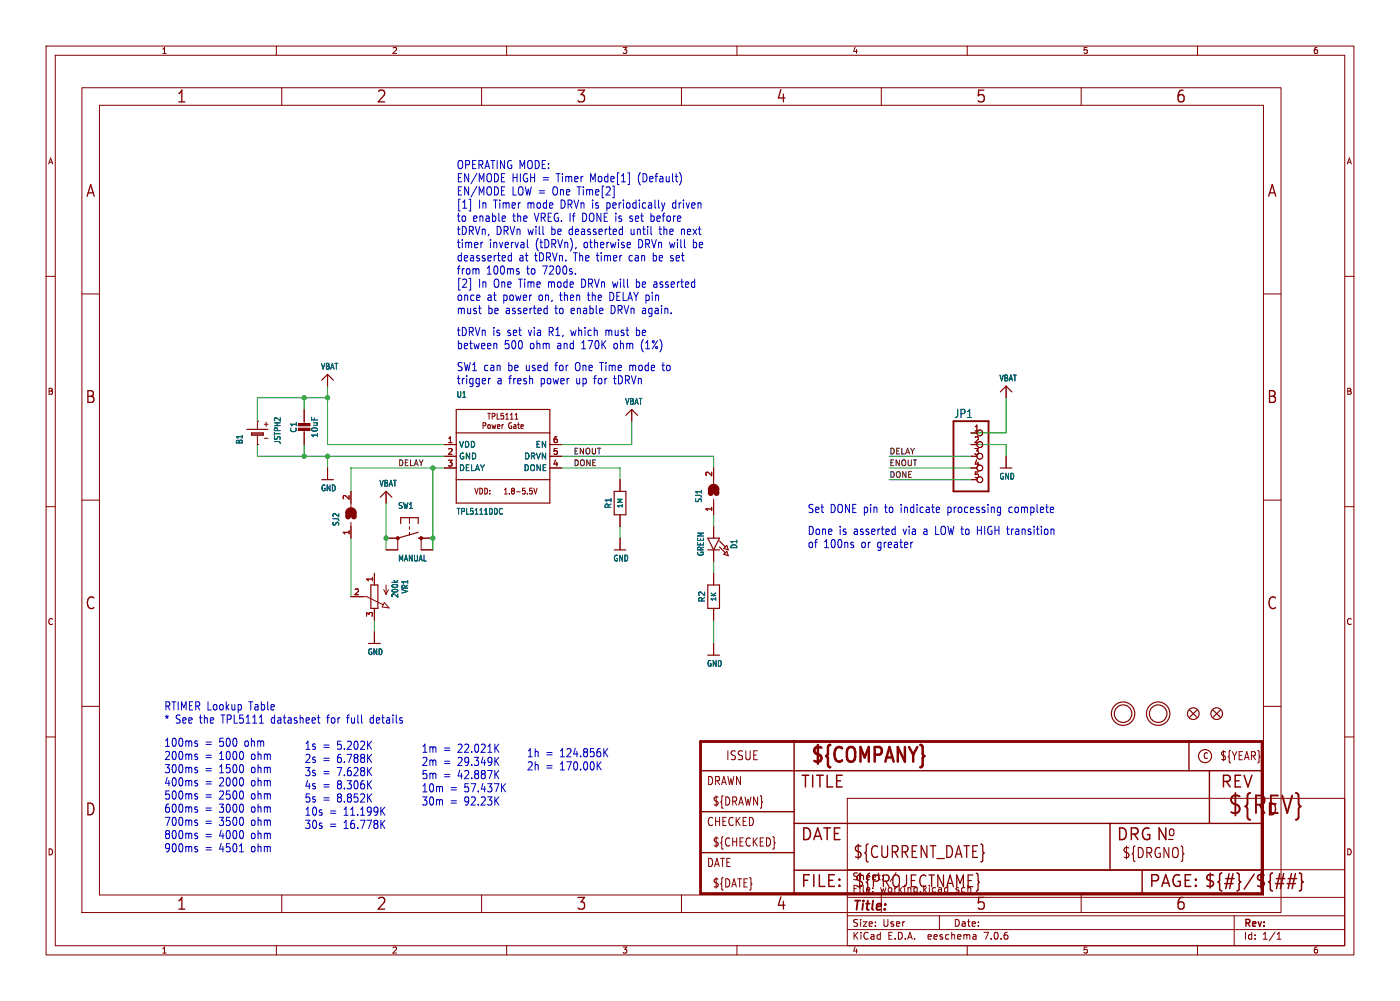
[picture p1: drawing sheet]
<svg xmlns="http://www.w3.org/2000/svg" width="304mm" height="217mm" viewBox="0 0 304 217" stroke-linecap="round" stroke-linejoin="round" font-family="sans-serif">
<g fill="none" stroke="#840000" stroke-width=".22">
<path d="M10 10h284v197.3h-284zM12 12h280v193.3h-280zM17.8 19h260.3v179.1h-260.3zM60 10v2M61.2 19v3.9M104.6 19v3.9M110 10v2M148 19v3.9M160 10v2M191.3 19v3.9M210 10v2M234.7 19v3.9"/>
<path d="M260 10v2M21.6 22.9h252.7v171.4h-252.7zM10 60h2M292 60h2M17.8 63.8h3.8M274.3 63.8h3.8M55.9 96.5h.1M55.9 91.4h.1M55.9 91.4v1.7M55.9 94.6v1.9M57.4 95.2h.8M66 88.9v3.3"/>
<path d="M66 93.2v3.3M71.1 81.3v2.5M96.5 99.1h2.6M96.5 96.5h2.6M104.9 92.4h.5v-.6h-.5v1.2M105.9 89.7h.6M106 92.3l.3-.1 .2 .2v.4l-.2 .2-.4-.2zM106.2 89.7v1.3M106.8 92.2l.2 .8 .2-.6 .2 .6 .3-.8M106.9 90.4l.5-.1v-.5l-.5-.1v1.3M107.9 89.7v1.3h.5M108 92.6l.5-.1v-.2l-.3-.1-.2 .2 .1 .6h.4"/>
<path d="M109 92.2v.8M109.3 92.2l-.3 .2M109.3 89.7h-.5v.6h.5v.6l-.1 .1-.4-.1M109.8 91h.6M109.8 90.1l.3-.4v1.3M110.8 91h.6M110.8 90.1l.3-.4v1.3M111 91.8a.58 .58 0 0 0-.6 .6 .58 .58 0 0 0 .6 .6l.1-.5h-.2M111.6 92.3h.4v.7M111.8 91h.7M111.8 90.1l.4-.4v1.3M112 92.5l-.5 .2 .2 .3h.3"/>
<path d="M112.4 92.2h.4M112.5 91.8v1.1l.3 .1M113.1 92.6l.5-.1v-.2l-.3-.1-.2 .2 .1 .6h.4M119.4 99.1h2.5M119.4 96.5h2.5M137.2 88.9v2.5M210.8 94h1.3M210.8 99.1h1.3M218.4 83.8v2.6M218.4 99.1v2.5M10 110h2M17.8 108.6h3.8"/>
<path d="M71.1 101.6v2.5M76.2 106.7v3.4M76.2 113.4v3.4M83.8 106.7v2.5M83.8 116.8h2.6v2.6h-2.6M88.9 112.4v1.3M88.9 114.3v.6M88.9 115.6v.6M94 116.8h-2.6v2.6h2.6M96.5 101.6h2.6M115 106h.5M115.4 106.5l.2 .2-.2 .6"/>
<path d="M115.9 106l.4 1.3 .3-1.3M119.4 101.6h2.5M134.6 104.1v2.6M134.6 111.8v2.5M134.6 116.8v2.6M154.9 101.6v3.4M154.9 108.3v3.5M154.9 114.3v2.5M154.9 119.4v2.5M210.8 104.1h1.3M274.3 108.6h3.8M292 110h2"/>
<path d="M76.2 129.5h3.4l3.6 1.8M81.3 124.5v2.5M81.3 132.1v2.5M81.3 137.2v2.5M83.3 128l.5 1M83.4 130.8l1.1 1.2-1.5-.2zM83.8 127v2M84.3 128l-.5 1M154.9 124.5v2.5M154.9 132.1v2.5M154.9 139.7v2.5M10 160h2"/>
<path d="M17.8 153.4h3.8M274.3 153.4h3.8M292 160h2M184 173.3h108v32h-108zM61.2 194.3v3.8M104.6 194.3v3.8M148 194.3v3.8M168.2 182.9l.1 .1-.1 .1M184 198.8h108M184 194.8h108M184 188.8h108M191.3 194.3v3.8"/>
<path d="M204 198.8v3M234.7 194.3v3.8M268 198.8v6.5M60 205.3v2M110 205.3v2M160 205.3v2M184 201.8h108M210 205.3v2M211.8 203l.1 .9M211.9 203.8l-.1 .1M211.9 203.3h-.1M260 205.3v2"/>
<path d="M277.3 203.9h.8M277.3 202.8l.4-.4v1.5"/>
<circle cx="212.7" cy="99.1" r=".63"/>
<circle cx="212.7" cy="96.5" r=".63"/>
<circle cx="212.7" cy="94" r=".63"/>
<circle cx="212.7" cy="101.6" r=".63"/>
<circle cx="212.7" cy="104.1" r=".63"/>
</g>
<path d="M152.1 161h121.9v33h-121.9z" fill="none" stroke="#840000" stroke-width=".61"/>
<path d="M152.1 176.2h20.3M152.1 167.3h121.9M172.4 161v33M172.4 178.8h101.6M241 178.8v10.1M258.1 161v6.3M262.6 167.3v11.5M152.1 185.1h20.3M172.4 188.9h101.6M248 188.9v5.1" fill="none" stroke="#840000" stroke-width=".3"/>
<g fill="none" stroke="#840000" stroke-width=".25">
<path d="M53.6 93.2h4.6M54.6 94h2.5v.5h-2.5zM54.6 94.2h2.5M69.8 82.5l1.3-1.2 1.3 1.2M99.1 88.9h20.3v20.3h-20.3zM99.1 94h20.3M135.9 90.2l1.3-1.3 1.2 1.3M217.2 85.1l1.2-1.3 1.3 1.3M69.8 104.1h2.6M82.5 107.9l1.3-1.2 1.3 1.2M87 113.7v-1.3h3.8v1.3M90.8 116.8h.6"/>
<path d="M90.8 115.6l-4.4 1.2M99.1 104.1h20.3M133.3 119.4h2.6M133.3 106.7h2.6v5.1h-2.6zM153.7 119.4h2.5M153.7 116.8h2.5l-1.3 2.6zM156.2 117.5l1.3 1.2M156.2 118.7l1.3 1.3M157.2 119.1l.6-.7 .3 1zM157.8 119.7l.3 .9-.9-.3zM217.2 101.6h2.5M80 139.7h2.5"/>
<path d="M80.5 127h1.5v5.1h-1.5zM153.7 127h2.5v5.1h-2.5zM153.7 142.2h2.5M258.3 154.2l1.5 1.5M259.8 154.2l-1.5 1.5M263.4 154.2l1.5 1.5M264.9 154.2l-1.5 1.5"/>
<circle cx="243.8" cy="154.9" r="2.54"/>
<circle cx="243.8" cy="154.9" r="1.9"/>
<circle cx="251.5" cy="154.9" r="2.54"/>
<circle cx="251.5" cy="154.9" r="1.9"/>
<circle cx="259.1" cy="154.9" r="1.27"/>
<circle cx="264.2" cy="154.9" r="1.27"/>
<circle cx="261.6" cy="164.2" r="1.42"/>
</g>
<path d="M276.9 191.8h1.8M277.1 190.8h1.9M278.7 189.7l-.7 3.2M279.4 191.8h1.9M279.7 190.8h1.8M280.4 189.7l-.7 3.2M281.3 189.7l-.8 3.2M282.1 189.5l.4 .2 .1 .2v1.2l.3 .4-.3 .3v1.2l-.1 .3-.4 .1" fill="none" stroke="#840000" stroke-width=".32"/>
<path d="M207 91.4h7.6v15.3h-7.6z" fill="none" stroke="#840000" stroke-width=".41"/>
<g fill="#840000" stroke="#840000" stroke-width=".22">
<path d="M64.8 93h2.5v.5h-2.5z"/>
<path d="M64.8 91.9h2.5v.6h-2.5z"/>
<circle cx="86.4" cy="116.8" r=".33"/>
<circle cx="91.4" cy="116.8" r=".33"/>
</g>
<path d="M75.6 112.1l.2-.4 .4-.2 .5 .2 .1 .4M75.6 111.4l.2-.5 .4-.2 .5 .2 .1 .5M154.3 107.1l.2-.5 .4-.2 .5 .2 .2 .5M154.3 106.3l.2-.4 .4-.2 .5 .2 .2 .4" fill="none" stroke="#840000" stroke-width="1.3"/>
<path d="M108.9 110.4l.2 .1M109.1 111.5l-.2 .1" fill="none" stroke="#006464" stroke-width=".22"/>
<g fill="none" stroke="#0000c2" stroke-width=".22">
<path d="M108.9 39.5h.7M147.6 37.5a2.39 2.39 0 0 1 0 2.6M102.2 43.3v2.5M104.8 52.6l-.2 .1M108.9 42.3h.7M108.9 40.6h.7M109.7 47v.3l-.7 .2M111 55.6l-.4-.1-.3 .3 .2 .8h.5M111 54.9v1.8M112.5 58.9l.3 .3-.3 .3M112.5 58.3l.2 .1M114.5 52v1.5l.2 .3"/>
<path d="M124.9 59.3v.2M134.7 49.7l.4 .1M135.1 49.2v1.7M135.1 50.8l-.4 .1M136.7 52.6l.2 .4-.7 .2M136.8 53.7l-.1 .1M141.3 46.3v1.8M141.3 48l.2 .1M141.5 46.9l-.2 .1M143.6 44l.4 1.2M144 45.2l-.1 .4M144.4 44l-.4 1.2"/>
<path d="M102.2 60.4v2.6h-.4M103.9 66.9h.6M104.3 68.1h.2M107.7 74.5l.2 .3v.9M118.4 66.9l.4 .1M118.8 68l-.4 .1M118.8 66.3v1.8M143.7 79.3h.6M106.1 82.2v1.1M106.5 82.2h-.3l-.1 .3M185.3 118.4v.4M193.9 114.9h.5"/>
<path d="M194.4 114.3v1.7M194.4 116h-.5M198 117.7h.2M203.8 110.1l.2 .4-.7 .2M203.9 111.2l-.1 .1M216.8 110.1l.4 .1M217.2 110.1v1.4l-.2 .4M217.2 111.2l-.4 .1M228.8 114.9v1.1M68.9 155.8h.6M69.2 156.9l.3 .1M42.5 161.5h.4v.3l-.2 .2h-.3"/>
<path d="M42.5 164.3l.4 .1v.3l-.2 .2h-.3M42.5 167.2l.4 .1v.2l-.2 .3h-.3M42.5 170l.4 .1v.3l-.2 .2h-.3M42.5 172.9l.4 .1v.2l-.2 .3h-.3M42.5 175.8h.4v.3l-.2 .3h-.3M42.5 178.6l.4 .1v.3l-.2 .2h-.3M42.5 160.9h.4M42.5 163.7l.4 .1M42.5 166.6l.4 .1M42.5 169.4l.4 .1M42.5 172.3l.4 .1M42.5 175.2l.4 .1"/>
<path d="M42.5 178l.4 .1M82.9 176l.7 1M82.9 178.8l.7 1.1M83.6 175.2l-.9 1M83.6 178.1l-.9 1M107.7 162.3l.6 1M107.7 165.2l.6 1M107.7 168l.6 1.1M108.3 161.6l-.9 1M108.3 164.4l-.9 1M108.3 167.3l-.9 1M109.1 170.9l.6 1"/>
<path d="M109.7 170.1l-.8 1.1M129.9 166.1l.6 1.1M130.5 165.4l-.8 1M131.3 163.3l.7 1M132 162.5l-.9 1M42.5 181.5l.4 .1v.2l-.2 .3h-.3M42.5 184.4h.4v.3l-.2 .2h-.3M42.5 180.9l.4 .1M42.5 183.8h.4M52 184.9h.9"/>
</g>
<g fill="none" stroke="#009600" stroke-width=".22">
<path d="M55.9 96.5v2.6h40.6M66 86.4v2.5M66 96.5v2.6M71.1 83.8v12.7h25.4M71.1 86.4h-15.2v5M71.1 99.1v2.5M121.9 99.1h33v2.5M137.2 91.4v5.1h-15.3M193 99.1h17.8M210.8 96.5h7.6v2.6M218.4 86.4v7.6h-7.6M76.2 116.8v12.7"/>
<path d="M83.8 109.2v10.2M94 101.6v17.8M96.5 101.6h-20.3v5.1M121.9 101.6h12.7v2.5M134.6 114.3v2.5M154.9 111.8v2.5M193 104.1h17.8M193 101.6h17.8M81.3 134.6v2.6M154.9 121.9v2.6M154.9 134.6v5.1"/>
</g>
<g fill="#009600" stroke="#009600" stroke-width=".22">
<circle cx="71.1" cy="86.4" r=".46"/>
<circle cx="71.1" cy="99.1" r=".46"/>
<circle cx="66" cy="99.1" r=".46"/>
<circle cx="66" cy="86.4" r=".46"/>
<circle cx="94" cy="101.6" r=".46"/>
<circle cx="83.8" cy="116.8" r=".46"/>
<circle cx="94" cy="116.8" r=".46"/>
</g>
<text font-size="5.3" fill="#840000" x="266.4" y="177.3">${REV}</text>
<text font-size="4.4" fill="#840000" x="175.7" y="166.3">${COMPANY}</text>
<g font-size="3.5" fill="#840000">
<text x="38.2" y="22.7">1</text>
<text x="81.6" y="22.7">2</text>
<text x="125" y="22.7">3</text>
<text x="168.4" y="22.7">4</text>
<text x="211.8" y="22.7">5</text>
<text x="255.1" y="22.7">6</text>
<text x="18.5" y="43.1">A</text>
<text x="275" y="43.1">A</text>
<text x="18.3" y="87.9">B</text>
<text x="274.9" y="87.9">B</text>
<text x="18.3" y="132.7">C</text>
<text x="274.9" y="132.7">C</text>
<text x="173.7" y="171.4">TITLE</text>
<text x="264.8" y="171.4">REV</text>
<text x="18.3" y="177.4">D</text>
<text x="274.9" y="177.4">D</text>
<text x="173.7" y="182.9">DATE</text>
<text x="242.3" y="182.9">DRG N</text>
<text x="185.1" y="186.7">${CURRENT_DATE}</text>
<text x="38.2" y="197.9">1</text>
<text x="81.6" y="197.9">2</text>
<text x="125" y="197.9">3</text>
<text x="168.4" y="197.9">4</text>
<text x="173.7" y="193">FILE:</text>
<text x="185.4" y="193">${PROJECTNAME}</text>
<text x="211.8" y="197.9">5</text>
<text x="249.3" y="193">PAGE: ${#}/${##}</text>
<text x="255.1" y="197.9">6</text>
</g>
<g font-size="3" fill="#840000">
<text x="253.4" y="181.9">o</text>
<text x="243.5" y="186.6">${DRGNO}</text>
</g>
<text font-size="2.8" fill="#840000" x="185" y="198.2">Title:</text>
<text font-size="2.7" fill="#840000" x="157.5" y="165.3">ISSUE</text>
<g font-size="2.5" fill="#0000c2">
<text x="99.1" y="36.8">OPERATING MODE:</text>
<text x="99.1" y="39.7">EN/MODE</text>
<text x="111.1" y="39.7">HIGH =</text>
<text x="121" y="39.7">Timer</text>
<text x="128.4" y="39.7">Mode[1]</text>
<text x="138.9" y="39.7">(Default)</text>
<text x="99.1" y="42.6">EN/MODE</text>
<text x="99.1" y="45.4">[1]</text>
<text x="103.8" y="45.4">In Timer</text>
<text x="111.1" y="42.6">LOW =</text>
<text x="114.6" y="45.4">mode</text>
<text x="120.1" y="42.6">One Time[2]</text>
<text x="122" y="45.4">DRVn is periodically</text>
<text x="146.7" y="45.4">driven</text>
<text x="99.1" y="48.3">to</text>
<text x="99.1" y="51.2">tDRVn,</text>
<text x="102.6" y="48.3">enable</text>
<text x="107.6" y="51.2">DRVn will</text>
<text x="111.4" y="48.3">the</text>
<text x="116.2" y="48.3">VREG. If DONE is set</text>
<text x="119.8" y="51.2">be deasserted</text>
<text x="137.3" y="51.2">until</text>
<text x="142.1" y="48.3">before</text>
<text x="143.7" y="51.2">the</text>
<text x="148.6" y="51.2">next</text>
<text x="99.1" y="54">timer</text>
<text x="99.1" y="56.9">deasserted</text>
<text x="99.1" y="59.7">from</text>
<text x="105.5" y="59.7">100ms</text>
<text x="106.2" y="54">inverval</text>
<text x="112.6" y="56.9">at</text>
<text x="114.4" y="59.7">to</text>
<text x="116.1" y="56.9">tDRVn.</text>
<text x="116.3" y="54">(tDRVn),</text>
<text x="117.9" y="59.7">7200s.</text>
<text x="124.7" y="56.9">The timer</text>
<text x="126.9" y="54">otherwise</text>
<text x="137" y="56.9">can</text>
<text x="138.8" y="54">DRVn will</text>
<text x="142.3" y="56.9">be set</text>
<text x="151" y="54">be</text>
<text x="99.1" y="62.6">[2]</text>
<text x="99.1" y="65.5">once</text>
<text x="103.8" y="62.6">In One Time</text>
<text x="105.7" y="65.5">at</text>
<text x="109.2" y="65.5">power</text>
<text x="117.1" y="65.5">on,</text>
<text x="119.3" y="62.6">mode</text>
<text x="121.8" y="65.5">then</text>
<text x="126.6" y="62.6">DRVn will</text>
<text x="128" y="65.5">the</text>
<text x="132.9" y="65.5">DELAY pin</text>
<text x="138.8" y="62.6">be asserted</text>
<text x="99.1" y="68.3">must</text>
<text x="105.8" y="68.3">be asserted</text>
<text x="120.7" y="68.3">to</text>
<text x="124.2" y="68.3">enable</text>
<text x="133" y="68.3">DRVn again.</text>
<text x="99.1" y="73.1">tDRVn is set</text>
<text x="99.1" y="76">between</text>
<text x="109.4" y="76">500</text>
<text x="114.9" y="73.1">via</text>
<text x="115.1" y="76">ohm</text>
<text x="119.4" y="73.1">R1, which</text>
<text x="121.1" y="76">and</text>
<text x="126.5" y="76">170K</text>
<text x="132" y="73.1">must</text>
<text x="133.7" y="76">ohm</text>
<text x="138.8" y="73.1">be</text>
<text x="139.7" y="76">(1%)</text>
<text x="99.1" y="80.7">SW1 can</text>
<text x="99.1" y="83.6">trigger</text>
<text x="107.9" y="83.6">a fresh</text>
<text x="110.3" y="80.7">be used</text>
<text x="117.5" y="83.6">power</text>
<text x="120.8" y="80.7">for</text>
<text x="125.3" y="80.7">One Time</text>
<text x="125.4" y="83.6">up for</text>
<text x="133.9" y="83.6">tDRVn</text>
<text x="137.4" y="80.7">mode</text>
<text x="144.7" y="80.7">to</text>
<text x="175.3" y="111.5">Set</text>
<text x="180.2" y="111.5">DONE pin</text>
<text x="192.3" y="111.5">to</text>
<text x="195.8" y="111.5">indicate</text>
<text x="206.1" y="111.5">processing</text>
<text x="219.6" y="111.5">complete</text>
<text x="175.3" y="116.3">Done</text>
<text x="175.3" y="119.1">of</text>
<text x="178.8" y="119.1">100ns</text>
<text x="182.1" y="116.3">is asserted</text>
<text x="187" y="119.1">or</text>
<text x="190.6" y="119.1">greater</text>
<text x="196.2" y="116.3">via</text>
<text x="200.8" y="116.3">a LOW to</text>
<text x="212.8" y="116.3">HIGH transition</text>
<text x="35.6" y="154.4">RTIMER Lookup</text>
<text x="54.1" y="154.4">Table</text>
<text x="35.6" y="157.2">* See the</text>
<text x="48.2" y="157.2">TPL5111</text>
<text x="59.1" y="157.2">datasheet</text>
<text x="71.5" y="157.2">for</text>
<text x="75.9" y="157.2">full</text>
<text x="81" y="157.2">details</text>
<text x="35.6" y="162.3">100ms</text>
<text x="35.6" y="165.1">200ms</text>
<text x="35.6" y="168">300ms</text>
<text x="44.4" y="162.3">=</text>
<text x="44.4" y="165.1">=</text>
<text x="44.4" y="168">=</text>
<text x="47.6" y="162.3">500</text>
<text x="47.6" y="165.1">1000</text>
<text x="47.6" y="168">1500</text>
<text x="53.2" y="162.3">ohm</text>
<text x="54.7" y="165.1">ohm</text>
<text x="54.7" y="168">ohm</text>
<text x="66" y="162.9">1s</text>
<text x="66" y="165.8">2s</text>
<text x="70" y="162.9">=</text>
<text x="70" y="165.8">=</text>
<text x="73.2" y="162.9">5.202K</text>
<text x="73.2" y="165.8">6.788K</text>
<text x="91.4" y="163.6">1m</text>
<text x="91.4" y="166.4">2m</text>
<text x="96.2" y="163.6">=</text>
<text x="96.2" y="166.4">=</text>
<text x="99.4" y="163.6">22.021K</text>
<text x="99.4" y="166.4">29.349K</text>
<text x="114.3" y="164.5">1h</text>
<text x="114.3" y="167.4">2h</text>
<text x="118.4" y="164.5">=</text>
<text x="118.4" y="167.4">=</text>
<text x="121.6" y="164.5">124.856K</text>
<text x="121.6" y="167.4">170.00K</text>
<text x="35.6" y="170.9">400ms</text>
<text x="35.6" y="173.7">500ms</text>
<text x="44.4" y="170.9">=</text>
<text x="44.4" y="173.7">=</text>
<text x="47.6" y="170.9">2000</text>
<text x="47.6" y="173.7">2500</text>
<text x="54.7" y="170.9">ohm</text>
<text x="54.7" y="173.7">ohm</text>
<text x="66" y="168.6">3s</text>
<text x="66" y="171.5">4s</text>
<text x="70" y="168.6">=</text>
<text x="70" y="171.5">=</text>
<text x="73.2" y="168.6">7.628K</text>
<text x="73.2" y="171.5">8.306K</text>
<text x="91.4" y="169.3">5m</text>
<text x="91.4" y="172.1">10m</text>
<text x="96.2" y="169.3">=</text>
<text x="97.6" y="172.1">=</text>
<text x="99.4" y="169.3">42.887K</text>
<text x="100.8" y="172.1">57.437K</text>
<text x="35.6" y="176.6">600ms</text>
<text x="35.6" y="179.4">700ms</text>
<text x="44.4" y="176.6">=</text>
<text x="44.4" y="179.4">=</text>
<text x="47.6" y="176.6">3000</text>
<text x="47.6" y="179.4">3500</text>
<text x="54.7" y="176.6">ohm</text>
<text x="54.7" y="179.4">ohm</text>
<text x="66" y="174.4">5s</text>
<text x="66" y="177.2">10s</text>
<text x="70" y="174.4">=</text>
<text x="71.4" y="177.2">=</text>
<text x="73.2" y="174.4">8.852K</text>
<text x="74.6" y="177.2">11.199K</text>
<text x="91.4" y="175">30m</text>
<text x="97.6" y="175">=</text>
<text x="100.8" y="175">92.23K</text>
<text x="35.6" y="182.3">800ms</text>
<text x="35.6" y="185.2">900ms</text>
<text x="44.4" y="182.3">=</text>
<text x="44.4" y="185.2">=</text>
<text x="47.6" y="182.3">4000</text>
<text x="47.6" y="185.2">4501</text>
<text x="54.7" y="182.3">ohm</text>
<text x="54.7" y="185.2">ohm</text>
<text x="66" y="180.1">30s</text>
<text x="71.4" y="180.1">=</text>
<text x="74.6" y="180.1">16.778K</text>
</g>
<text font-size="2.5" fill="#006464" x="207.1" y="90.9">JP1</text>
<g font-size="2.5" fill="#840000">
<text x="264.8" y="165.3">${YEAR}</text>
<text x="153.4" y="170.7">DRAWN</text>
<text x="153.4" y="179.6">CHECKED</text>
<text x="154.6" y="175.2">${DRAWN}</text>
<text x="154.6" y="184">${CHECKED}</text>
<text x="153.4" y="188.5">DATE</text>
<text x="154.6" y="192.9">${DATE}</text>
</g>
<g font-size="2.1" fill="#840000">
<text x="185" y="191.3">Sheet:</text>
<text x="193.2" y="191.3">/</text>
<text x="185" y="194">File:</text>
<text x="191" y="194">working.kicad_sch</text>
<text x="185" y="201.4">Size:</text>
<text x="191.6" y="201.4">User</text>
<text x="207" y="201.4">Date:</text>
<text x="270" y="201.6">Rev:</text>
<text x="185" y="204.2">KiCad</text>
<text x="192.7" y="204.2">E.D.A.</text>
<text x="201.6" y="204.2">eeschema</text>
<text x="213.9" y="204.2">7.0.6</text>
<text x="270" y="204.2">Id:</text>
<text x="274" y="204.2">1/1</text>
</g>
<g font-size="1.8" fill="#840000">
<text x="35" y="11.9">1</text>
<text x="85" y="11.9">2</text>
<text x="135" y="11.9">3</text>
<text x="185" y="11.9">4</text>
<text x="235" y="11.9">5</text>
<text x="285" y="11.9">6</text>
<text x="10.3" y="35.9">A</text>
<text x="292.3" y="35.9">A</text>
<text x="10.3" y="85.9">B</text>
<text x="292.2" y="85.9">B</text>
<text x="57" y="92.9">+</text>
<text x="102.9" y="107.5">VDD:</text>
<text x="109.2" y="107.5">1.8-5.5V</text>
<text x="10.3" y="135.9">C</text>
<text x="292.2" y="135.9">C</text>
<text x="261.1" y="165">C</text>
<text x="10.3" y="185.9">D</text>
<text x="292.2" y="185.9">D</text>
<text x="35" y="207.2">1</text>
<text x="85" y="207.2">2</text>
<text x="135" y="207.2">3</text>
<text x="185" y="207.2">4</text>
<text x="235" y="207.2">5</text>
<text x="285" y="207.2">6</text>
</g>
<g font-size="1.8" fill="#006464">
<text x="69.6" y="80.4">VBAT</text>
<text x="216.9" y="83">VBAT</text>
<text x="99" y="86.5">U1</text>
<text x="135.6" y="88.1">VBAT</text>
<text x="64.6" y="94.1" transform="rotate(-90 64.6 94.1)">C1</text>
<text x="69.2" y="95.2" transform="rotate(-90 69.2 95.2)">10uF</text>
<text x="52.9" y="96.5" transform="rotate(-90 52.9 96.5)">B1</text>
<text x="61.1" y="96.5" transform="rotate(-90 61.1 96.5)">JSTPH2</text>
<text x="99.6" y="97.4">VDD</text>
<text x="99.6" y="99.9">GND</text>
<text x="113.7" y="99.9">DRVN</text>
<text x="116.2" y="97.4">EN</text>
<text x="69.6" y="106.8">GND</text>
<text x="82.3" y="105.8">VBAT</text>
<text x="99.6" y="102.5">DELAY</text>
<text x="113.6" y="102.5">DONE</text>
<text x="216.9" y="104.3">GND</text>
<text x="86.3" y="110.7">SW1</text>
<text x="99" y="111.9">TPL5111DDC</text>
<text x="132.9" y="110.6" transform="rotate(-90 132.9 110.6)">R1</text>
<text x="152.6" y="109.2" transform="rotate(-90 152.6 109.2)">SJ1</text>
<text x="73.8" y="114.3" transform="rotate(-90 73.8 114.3)">SJ2</text>
<text x="160.2" y="119.3" transform="rotate(-90 160.2 119.3)">D1</text>
<text x="86.3" y="122.1">MANUAL</text>
<text x="133.1" y="122.1">GND</text>
<text x="153" y="120.9" transform="rotate(-90 153 120.9)">GREEN</text>
<text x="86.6" y="129.9" transform="rotate(-90 86.6 129.9)">200k</text>
<text x="88.8" y="129" transform="rotate(-90 88.8 129)">VR1</text>
<text x="153.3" y="130.9" transform="rotate(-90 153.3 130.9)">R2</text>
<text x="79.7" y="142.4">GND</text>
<text x="153.4" y="144.9">GND</text>
</g>
<g font-size="1.8" fill="#a90000">
<text x="211.4" y="93.7">1</text>
<text x="97.1" y="96.3">1</text>
<text x="97.1" y="98.8">2</text>
<text x="97.1" y="101.3">3</text>
<text x="119.9" y="101.3">4</text>
<text x="119.9" y="98.8">5</text>
<text x="119.9" y="96.3">6</text>
<text x="211.4" y="96.3">2</text>
<text x="211.4" y="98.8">3</text>
<text x="211.4" y="101.3">4</text>
<text x="154.7" y="103.6" transform="rotate(-90 154.7 103.6)">2</text>
<text x="211.4" y="103.9">5</text>
<text x="75.9" y="108.7" transform="rotate(-90 75.9 108.7)">2</text>
<text x="154.7" y="111.2" transform="rotate(-90 154.7 111.2)">1</text>
<text x="75.9" y="116.3" transform="rotate(-90 75.9 116.3)">1</text>
<text x="76.8" y="129.3">2</text>
<text x="81" y="126.4" transform="rotate(-90 81 126.4)">1</text>
<text x="81" y="134.1" transform="rotate(-90 81 134.1)">3</text>
</g>
<g font-size="1.7" fill="#0f0f0f">
<text x="86.4" y="101.3">DELAY</text>
<text x="124.5" y="98.7">ENOUT</text>
<text x="124.5" y="101.3">DONE</text>
<text x="193" y="101.3">ENOUT</text>
<text x="193" y="98.7">DELAY</text>
<text x="193" y="103.8">DONE</text>
</g>
<g font-size="1.4" fill="#006464">
<text x="135.4" y="110.5" transform="rotate(-90 135.4 110.5)">1M</text>
<text x="155.8" y="130.7" transform="rotate(-90 155.8 130.7)">1K</text>
</g>
</svg>
